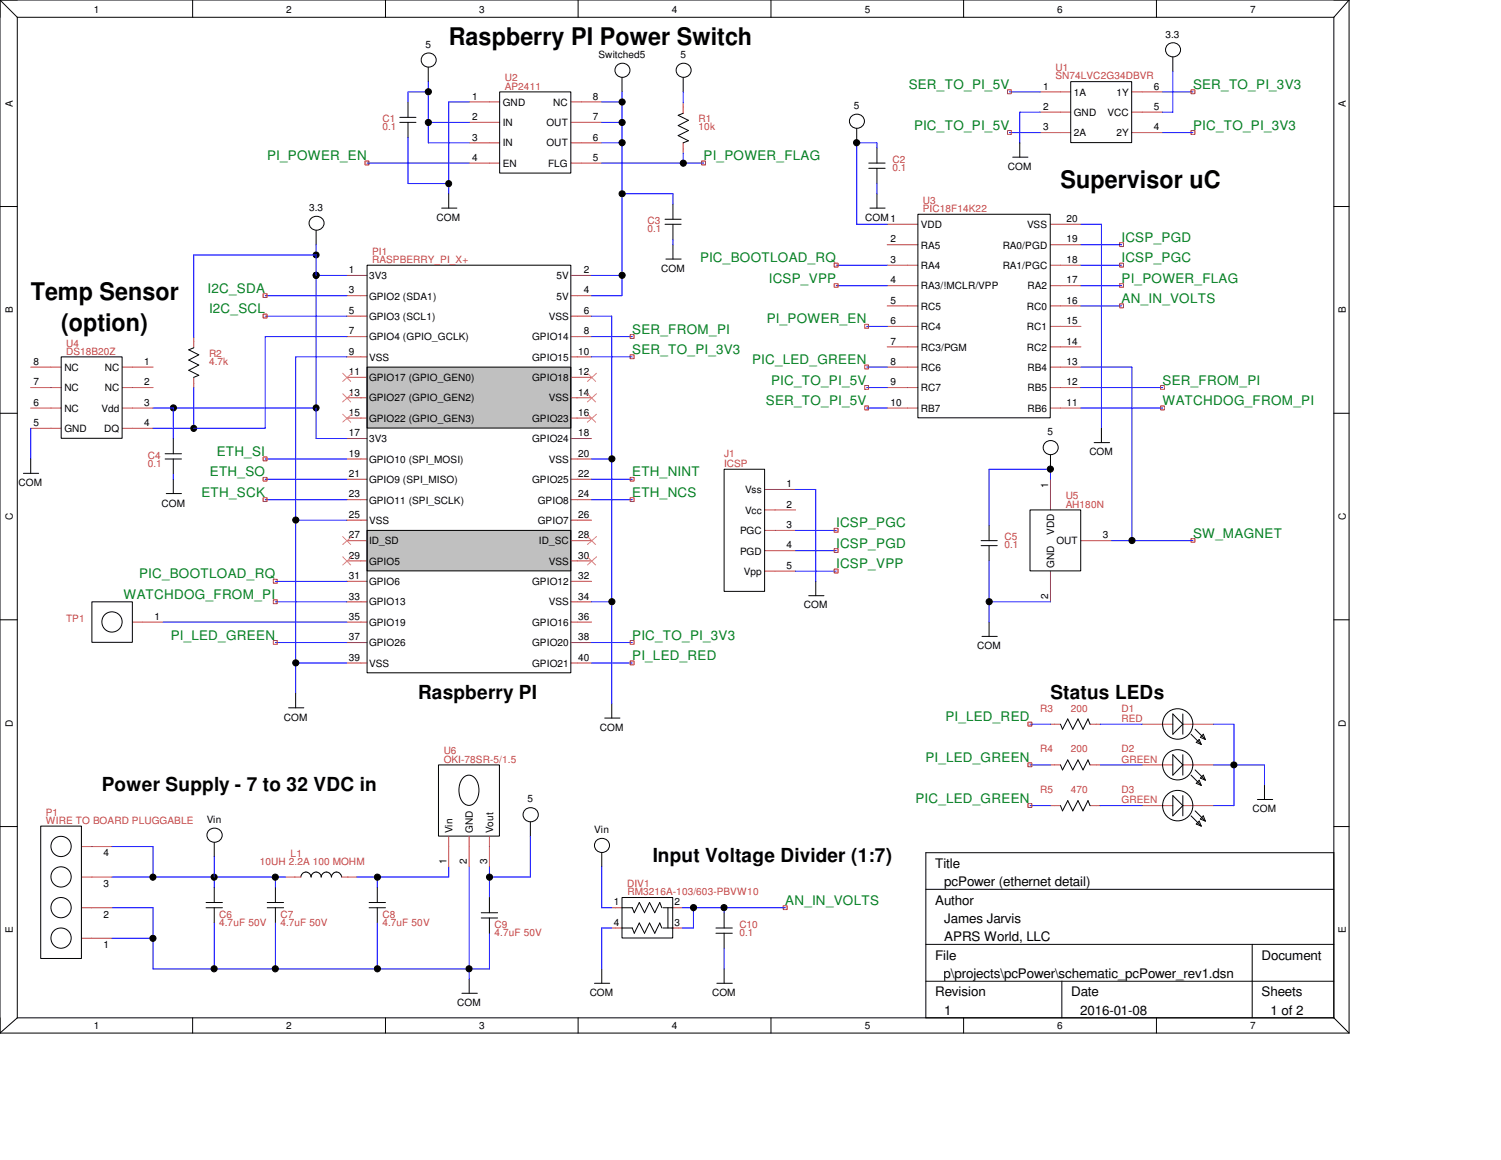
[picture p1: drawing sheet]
<svg xmlns="http://www.w3.org/2000/svg" width="279mm" height="216mm" viewBox="0 0 279 216" stroke-linecap="round" stroke-linejoin="round" font-family="sans-serif">
<g fill="none" stroke="#000" stroke-width=".19">
<path d="M7.6 153.8h7.6v24.6h-7.6zM39.9 156.8v2.7M98.7 153v2.7M112 158.7v2.6M38.4 169h3M38.4 168h3M39.9 165.1v2.9M39.9 169v2.8M49.7 169h3.1M49.7 168h3.1M51.3 165.1v2.9M51.3 169v2.8"/>
<path d="M56 163.2a.93 .93 0 0 1 .8-.9 .93 .93 0 0 1 1 .7l.1 .2a.93 .93 0 0 1 .9-.9 .93 .93 0 0 1 1 .9 .95 .95 0 0 1 .9-.9 .95 .95 0 0 1 1 .9 .95 .95 0 0 1 .9-.9 .95 .95 0 0 1 1 .9M68.7 169h3.1M68.7 168h3.1M70.2 165.1v2.9M70.2 169v2.8M89.6 170.9h3M89.6 169.9h3M91.1 167v2.9M91.1 170.9v2.8M133.3 172.7h3M133.3 173.7h3M134.8 169.9v2.8"/>
<path d="M134.8 173.7v2.8M86 184.9h2.9M87.3 182.2v2.7M110.7 183h2.8M112 180.3v2.7"/>
<circle cx="11.4" cy="157.5" r="1.89"/>
<circle cx="40" cy="155.5" r="1.37"/>
<circle cx="98.8" cy="151.7" r="1.37"/>
<circle cx="112.1" cy="157.4" r="1.36"/>
<circle cx="11.4" cy="168.9" r="1.89"/>
<circle cx="11.4" cy="163.2" r="1.89"/>
<circle cx="11.4" cy="174.6" r="1.89"/>
</g>
<g fill="none" stroke="#00f" stroke-width=".19">
<path d="M20.9 157.6h7.6v5.6M98.7 155.7v7.5h-7.6M20.9 163.2h32.3M20.9 169h7.6v11.3h62.6v-6.6M20.9 174.6h7.6M39.9 163.2v1.9M39.9 171.8v8.5M51.3 163.2v1.9M51.3 171.8v8.5M70.2 163.2v1.9M70.2 171.8v8.5M83.5 161.3v1.9h-17.1"/>
<path d="M87.3 161.3v20.9M91.1 161.3v5.7M112 161.3v7.7"/>
</g>
<path d="M15.2 157.6h5.7M15.2 163.2h5.7M15.2 174.6h5.7M15.2 169h5.7M53.2 163.2h2.8M63.6 163.2h2.8" fill="none" stroke="#c04040" stroke-width=".19"/>
<path d="M145.8 168.6h.7v.7h-.7z" fill="none" stroke="#f00" stroke-width=".19"/>
<path d="M68.3 98.7h38v7.6h-38z" fill-rule="evenodd" fill="#c0c0c0"/>
<path d="M68.3 98.7h38v7.6h-38z" fill="none" stroke="#000" stroke-width=".19"/>
<path d="M68.3 68.3h38v11.4h-38z" fill-rule="evenodd" fill="#c0c0c0"/>
<g fill="none" stroke="#000" stroke-width=".19">
<path d="M0 0h251.1M0 0v192.3M0 0l3.2 3.2M3.2 3.2h245.1M3.2 3.2v186.2M35.9 0v3.2M71.8 0v3.2M75.9 19v2.8M79.7 12.5v2.7M93 17.1h13.3v15.1h-13.3zM107.6 0v3.2M115.8 14.4v2.7"/>
<path d="M127.2 14.4v2.7M143.5 0v3.2M179.4 0v3.2M199.3 15.2h11.4v11.3h-11.4zM215.3 0v3.2M218.3 10.6v2.7M248.3 3.2v186.2M251.1 0v192.3M251.1 0l-2.8 3.2M0 38.4h3.2M74.4 22.8h3M74.4 21.8h3"/>
<path d="M75.9 22.8v2.8M82.2 38.7h2.8M83.5 36.1v2.6M125.3 38v2.8M127.2 21.1l-1 .4 1.9 .9-1.9 1 1.9 .9-1.9 .9 1.9 1-.9 .4M159.5 23.9v2.7M161.7 30.4h3.1M161.7 31.3h3.1M161.9 38.7h2.9M163.2 27.5v2.9M163.2 31.3v2.9M163.2 36.1v2.6"/>
<path d="M170.9 39.9h24.6v37.9h-24.6zM188.5 29.3h2.8M189.8 26.6v2.7M248.3 38.4h2.8M57.8 40.8a1.35 1.35 0 0 1 2-.2 1.35 1.35 0 0 1-.1 2 1.35 1.35 0 0 1-1.7-.1 1.35 1.35 0 0 1-.2-1.7zM58.8 42.9v2.7M68.3 49.4h38v75.8h-38zM123.8 41.7h3M123.8 40.8h3M124 48.2h2.8M125.3 41.7v2.9M125.3 45.6v2.6"/>
<path d="M0 76.9h3.2M11.4 66.4h11.3v15.2h-11.3zM36.1 64.7l-1 .4 1.9 .9-1.9 1 1.9 .9-1.9 1 1.9 .9-.9 .4M68.3 68.3h38v11.4h-38zM205 79.7v2.7M248.3 76.9h2.8M4.4 88.1h2.8M5.7 85.4v2.7M30.7 85.4h3.1M30.7 84.5h3.1M30.9 91.9h2.9M32.3 81.6v2.9"/>
<path d="M32.3 85.4v2.9M32.3 89.2v2.7M134.8 87.3h7.5v22.8h-7.5zM184.1 97.7v2.9M191.7 94.9h9.5v11.4h-9.5zM195.5 84.7v2.6M203.7 82.4h2.8M0 115.4h3.2M17.1 112h7.5v7.5h-7.5zM150.5 110.9h2.9M151.8 108.2v2.7M182.6 100.6h3"/>
<path d="M182.6 101.6h3M182.8 118.4h2.8M184.1 101.6v2.8M184.1 115.8v2.6M248.3 115.4h2.8M53.7 131.7h2.9M55 129.1v2.6M112.6 133.6h2.8M113.9 131v2.6M197.4 134.8l.4 .9 1-1.9 .9 1.9 1-1.9 .9 1.9 .9-1.9 .4 1M218.3 132.9l1.9 1.9-1.9 1.9zM220.2 132.9v3.8"/>
<path d="M221.7 136.7l1.9 1.9M222.5 135.7l1.9 1.9M222.7 138.2l.5-.6 .4 1zM224 136.7l.4 .9-1-.4zM0 153.8h3.2M81.6 142.4h11.4v13.2h-11.4zM86.1 144.9a1.5 1.5 0 0 1 2.6 .4 3.7 3.7 0 0 1-.6 4.3 1.49 1.49 0 0 1-2.3-.8 4 4 0 0 1 .3-3.9zM197.4 142.4l.4 .9 1-1.9 .9 1.9 1-1.9 .9 1.9 .9-1.9 .4 1M197.4 149.9l.4 1 1-1.9 .9 1.9 1-1.9 .9 1.9 .9-1.9 .4 .9M218.3 140.5l1.9 1.9-1.9 1.9zM218.3 148.1l1.9 1.8-1.9 1.9zM220.2 140.5v3.8"/>
<path d="M220.2 148.1v3.7M221.7 144.3l1.9 1.9M221.7 151.8l1.9 2M222.5 143.3l1.9 1.9M222.5 150.9l1.9 1.9M222.7 153.4l.5-.6 .4 1zM223.2 145.2l.4 1-.9-.4zM223.4 144.8l.6-.5 .4 .9zM224 151.8l.4 1-1-.4zM234.1 148.8h2.8M235.4 146.2v2.6M248.3 158.7h-76v30.7"/>
<path d="M248.3 153.8h2.8M115.8 167h9.4v7.6h-9.4zM115.8 169h1.9l.4 .9 .9-1.9 1 1.9 .9-1.9 1 1.9 .9-1.9 .4 1M115.8 172.7h1.9l.4 1 .9-1.9 1 1.9 .9-1.9 1 1.9 .9-1.9 .4 .9M123.4 169h1.9M123.4 172.7h1.9M124.3 169v3.7M172.3 165.5h76M172.3 175.8h76M233.1 175.8v13.6M0 192.3h251.1M3.2 189.4h245.1"/>
<path d="M3.2 189.4l-3.2 2.9M35.9 189.4v2.9M71.8 189.4v2.9M107.6 189.4v2.9M133.4 183h2.9M134.8 180.3v2.7M143.5 189.4v2.9M172.3 182.6h76M179.4 189.4v2.9M197.7 182.6v6.8M215.3 189.4v2.9M248.3 189.4l2.8 2.9"/>
<circle cx="79.7" cy="17.1" r=".57"/>
<circle cx="79.8" cy="11.2" r="1.36"/>
<circle cx="115.8" cy="19" r=".57"/>
<circle cx="115.9" cy="13.1" r="1.36"/>
<circle cx="127.3" cy="13.1" r="1.36"/>
<circle cx="218.4" cy="9.3" r="1.36"/>
<circle cx="79.7" cy="22.8" r=".57"/>
<circle cx="83.5" cy="34.2" r=".56"/>
<circle cx="115.8" cy="26.6" r=".57"/>
<circle cx="115.8" cy="22.8" r=".57"/>
<circle cx="115.8" cy="36.1" r=".56"/>
<circle cx="127.2" cy="30.4" r=".57"/>
<circle cx="159.4" cy="26.6" r=".57"/>
<circle cx="159.5" cy="22.6" r="1.36"/>
<circle cx="58.8" cy="51.2" r=".56"/>
<circle cx="58.8" cy="47.5" r=".56"/>
<circle cx="115.8" cy="51.2" r=".57"/>
<circle cx="32.3" cy="75.9" r=".57"/>
<circle cx="36.1" cy="79.7" r=".56"/>
<circle cx="58.8" cy="75.9" r=".56"/>
<circle cx="55.1" cy="96.8" r=".57"/>
<circle cx="113.9" cy="85.4" r=".57"/>
<circle cx="195.5" cy="87.3" r=".57"/>
<circle cx="195.6" cy="83.3" r="1.36"/>
<circle cx="20.8" cy="115.8" r="1.89"/>
<circle cx="113.9" cy="112" r=".57"/>
<circle cx="184.1" cy="112" r=".57"/>
<circle cx="210.7" cy="100.6" r=".57"/>
<circle cx="55.1" cy="123.4" r=".57"/>
<circle cx="219.2" cy="134.7" r="2.83"/>
<circle cx="219.2" cy="149.9" r="2.83"/>
<circle cx="219.2" cy="142.3" r="2.82"/>
<circle cx="229.7" cy="142.4" r=".56"/>
<circle cx="28.5" cy="174.6" r=".57"/>
<circle cx="28.5" cy="163.3" r=".57"/>
<circle cx="39.9" cy="163.3" r=".57"/>
<circle cx="51.2" cy="163.3" r=".57"/>
<circle cx="70.3" cy="163.3" r=".57"/>
<circle cx="91.1" cy="163.3" r=".57"/>
<circle cx="129.1" cy="168.9" r=".57"/>
<circle cx="134.8" cy="168.9" r=".57"/>
<circle cx="39.9" cy="180.3" r=".57"/>
<circle cx="51.2" cy="180.3" r=".57"/>
<circle cx="70.3" cy="180.3" r=".57"/>
<circle cx="87.3" cy="180.3" r=".57"/>
</g>
<g fill="none" stroke="#c04040" stroke-width=".19">
<path d="M87.3 19h5.7M106.3 19h5.7M127.2 19.2v1.9M193.6 17.1h5.7M210.7 17.1h5.7M87.3 22.8h5.7M87.3 26.6h5.7M87.3 30.4h5.7M106.3 22.8h5.7M106.3 26.6h5.7M106.3 30.4h5.7M127.2 26.6v1.9"/>
<path d="M193.6 20.9h5.7M193.6 24.7h5.7M210.7 20.9h5.7M210.7 24.7h5.7M64.6 51.3h3.7M64.6 55h3.7M64.6 58.8h3.7M106.3 51.3h3.8M106.3 55h3.8M106.3 58.8h3.8M165.1 41.7h5.8M165.1 45.6h5.8"/>
<path d="M165.1 49.4h5.8M165.1 53.2h5.8M165.1 56.9h5.8M195.5 41.7h5.7M195.5 45.6h5.7M195.5 49.4h5.7M195.5 53.2h5.7M195.5 56.9h5.7M5.7 68.3h5.7M5.7 72.1h5.7M5.7 75.9h5.7M5.7 79.7h5.7"/>
<path d="M22.8 68.3h5.7M22.8 72.1h5.7M22.8 75.9h5.7M22.8 79.7h5.7M36.1 62.8v1.9M36.1 70.2v1.9M64.6 62.7h3.7M64.6 66.4h3.7M64.6 70.2h3.7M64.6 74h3.7M64.6 77.8h3.7M106.3 62.7h3.8"/>
<path d="M106.3 66.4h3.8M106.3 70.2h3.8M106.3 74h3.8M106.3 77.8h3.8M165.1 60.7h5.8M165.1 64.6h5.8M165.1 68.3h5.8M165.1 72.1h5.8M165.1 75.9h5.8M195.5 60.7h5.7M195.5 64.6h5.7M195.5 68.3h5.7"/>
<path d="M195.5 72.1h5.7M195.5 75.9h5.7M64.6 81.6h3.7M64.6 85.4h3.7M64.6 89.2h3.7M64.6 93h3.7M64.6 96.8h3.7M106.3 81.6h3.8M106.3 85.4h3.8M106.3 89.2h3.8M106.3 93h3.8M106.3 96.8h3.8"/>
<path d="M142.4 91.1h5.7M142.4 94.9h5.7M142.4 98.7h5.7M195.5 89.2v5.7M24.7 115.8h5.7M64.6 100.6h3.7M64.6 104.4h3.7M64.6 108.2h3.7M64.6 112h3.7M64.6 115.8h3.7M64.6 119.6h3.7M106.3 100.6h3.8"/>
<path d="M106.3 104.4h3.8M106.3 108.2h3.8M106.3 112h3.8M106.3 115.8h3.8M106.3 119.6h3.8M142.4 102.5h5.7M142.4 106.3h5.7M195.5 106.3v5.7M201.2 100.6h5.7M64.6 123.4h3.7M106.3 123.4h3.8M195.5 134.8h1.9"/>
<path d="M202.9 134.8h1.9M212.6 134.8h5.7M220.2 134.8h5.7M83.5 155.7v5.6M87.3 155.7v5.6M91.1 155.7v5.6M195.5 142.4h1.9M195.5 149.9h1.9M202.9 142.4h1.9M202.9 149.9h1.9M212.6 142.4h5.7M212.6 149.9h5.7"/>
<path d="M220.2 142.4h5.7M220.2 149.9h5.7M113.9 169h1.9M113.9 172.7h1.9M125.1 169h1.9M125.1 172.7h1.9"/>
</g>
<g fill="none" stroke="#ff7f7f" stroke-width=".19">
<path d="M63.8 69.5l1.5 1.5M63.8 73.3l1.5 1.5M63.8 77.1l1.5 1.5M65.5 69.5l-1.7 1.5M65.5 73.3l-1.7 1.5M65.5 77.1l-1.7 1.5M109.3 69.5l1.6 1.5M109.3 73.3l1.6 1.5M109.3 77.1l1.6 1.5M111 69.5l-1.7 1.5M111 73.3l-1.7 1.5M111 77.1l-1.7 1.5"/>
<path d="M63.8 99.9l1.5 1.4M65.5 99.9l-1.7 1.4M109.3 99.9l1.6 1.4M111 99.9l-1.7 1.4M63.8 103.6l1.5 1.6M65.5 103.6l-1.7 1.6M109.3 103.6l1.6 1.6M111 103.6l-1.7 1.6"/>
</g>
<g fill="none" stroke="#00f" stroke-width=".19">
<path d="M79.7 15.2v11.4h7.6M79.7 17.1h-3.8v1.9M87.3 19h-3.8v17.1M112 19h3.8M115.8 17.1v37.9h-5.7M127.2 17.1v2.1M187.9 17.1h5.7M216.4 17.1h5.7M218.3 13.3v7.6h-1.9M68.3 30.4h19M75.9 25.6v8.6h7.6M79.7 22.8h7.6"/>
<path d="M112 22.8h3.8M112 26.6h3.8M112 30.4h19M115.8 36.1h9.5v1.9M127.2 28.5v1.9M163.2 27.5v-.9h-3.7v15.1h5.6M163.2 34.2v1.9M187.9 24.7h5.7M193.6 20.9h-3.8v5.7M216.4 24.7h5.7M49.4 58.8h15.2M49.4 55h15.2"/>
<path d="M58.8 45.6v36h5.8M58.8 51.3h5.8M58.8 47.5h-22.7v15.3M110.1 58.8h3.8v72.2M110.1 51.3h5.7M125.3 44.6v1M155.7 49.4h9.4M155.7 53.2h9.4M201.2 41.7h3.8v38M201.2 49.4h7.6M201.2 53.2h7.6M201.2 45.6h7.6"/>
<path d="M201.2 56.9h7.6M5.7 79.7v5.7M28.5 75.9h30.3M32.3 75.9v5.7M36.1 72.1v7.6M64.6 66.4h-9.6v62.7M64.6 62.7h-15.2v17h-20.9M110.1 66.4h7.6M110.1 62.7h7.6M161.3 72.1h3.8M161.3 68.3h3.8M161.3 75.9h3.8"/>
<path d="M161.3 60.7h3.8M201.2 72.1h15.2M201.2 68.3h9.5v32.3M201.2 75.9h15.2M32.3 88.3v.9M49.4 85.4h15.2M49.4 89.2h15.2M49.4 93h15.2M55 96.8h9.6M110.1 85.4h3.8M110.1 89.2h7.6M110.1 93h7.6"/>
<path d="M148.1 91.1h3.7v17.1M148.1 98.7h7.6M195.5 89.2v-1.9h-11.4v10.4M30.4 115.8h34.2M51.3 112h13.3M51.3 119.6h13.3M51.3 108.2h13.3M110.1 112h3.8M110.1 119.6h7.6M148.1 106.3h7.6M148.1 102.5h7.6M184.1 112h11.4"/>
<path d="M184.1 104.4v11.4M206.9 100.6h15.2M55 123.4h9.6M110.1 123.4h7.6M191.7 134.8h3.8M204.8 134.8h7.8M225.9 134.8h3.8v15.1h-3.8M39.9 159.5v3.7M191.7 149.9h3.8M191.7 142.4h3.8M204.8 149.9h7.8M204.8 142.4h7.8"/>
<path d="M225.9 142.4h9.5v3.8M112 169h1.9M113.9 172.7h-1.9v7.6M127 169h19.2M129.1 169v3.7h-2.1M134.8 169v.9M134.8 176.5v3.8"/>
</g>
<g fill="none" stroke="#f00" stroke-width=".19">
<path d="M187.5 16.7h.8v.7h-.8zM221.7 16.7h.7v.7h-.7zM67.9 30h.8v.7h-.8zM130.6 30h.7v.7h-.7zM187.5 24.3h.8v.7h-.8zM221.7 24.3h.7v.7h-.7zM49 54.7h.7v.7h-.7zM49 58.5h.7v.7h-.7zM155.3 52.8h.7v.7h-.7zM155.3 49h.7v.7h-.7zM208.4 45.2h.7v.7h-.7zM208.4 49h.7v.7h-.7z"/>
<path d="M208.4 52.8h.7v.7h-.7zM208.4 56.6h.7v.7h-.7zM117.3 62.3h.7v.7h-.7zM117.3 66h.7v.8h-.7zM161 60.4h.7v.7h-.7zM161 67.9h.7v.8h-.7zM161 71.8h.7v.7h-.7zM161 75.6h.7v.7h-.7zM216 71.8h.7v.7h-.7zM216 75.6h.7v.7h-.7zM49 85h.7v.8h-.7zM49 88.9h.7v.6h-.7z"/>
<path d="M49 92.6h.7v.7h-.7zM117.3 92.6h.7v.7h-.7zM117.3 88.9h.7v.6h-.7zM155.3 98.3h.7v.8h-.7zM50.9 111.6h.7v.8h-.7zM50.9 119.2h.7v.7h-.7zM50.9 107.8h.7v.7h-.7zM117.3 119.2h.7v.7h-.7zM155.3 102.1h.7v.7h-.7zM155.3 105.9h.7v.7h-.7zM221.7 100.2h.7v.7h-.7zM117.3 123h.7v.7h-.7z"/>
<path d="M191.3 134.4h.8v.7h-.8zM191.3 142h.8v.7h-.8zM191.3 149.6h.8v.7h-.8z"/>
</g>
<g fill="#000">
<circle cx="79.7" cy="17.1" r=".57"/>
<circle cx="115.8" cy="19" r=".57"/>
<circle cx="79.7" cy="22.8" r=".57"/>
<circle cx="83.5" cy="34.2" r=".56"/>
<circle cx="115.8" cy="26.6" r=".57"/>
<circle cx="115.8" cy="22.8" r=".57"/>
<circle cx="115.8" cy="36.1" r=".56"/>
<circle cx="127.2" cy="30.4" r=".57"/>
<circle cx="159.4" cy="26.6" r=".57"/>
<circle cx="58.8" cy="51.2" r=".56"/>
<circle cx="58.8" cy="47.5" r=".56"/>
<circle cx="115.8" cy="51.2" r=".57"/>
<circle cx="32.3" cy="75.9" r=".57"/>
<circle cx="36.1" cy="79.7" r=".56"/>
<circle cx="58.8" cy="75.9" r=".56"/>
<circle cx="55.1" cy="96.8" r=".57"/>
<circle cx="113.9" cy="85.4" r=".57"/>
<circle cx="195.5" cy="87.3" r=".57"/>
<circle cx="113.9" cy="112" r=".57"/>
<circle cx="184.1" cy="112" r=".57"/>
<circle cx="210.7" cy="100.6" r=".57"/>
<circle cx="55.1" cy="123.4" r=".57"/>
<circle cx="229.7" cy="142.4" r=".56"/>
<circle cx="28.5" cy="174.6" r=".57"/>
<circle cx="28.5" cy="163.3" r=".57"/>
<circle cx="39.9" cy="163.3" r=".57"/>
<circle cx="51.2" cy="163.3" r=".57"/>
<circle cx="70.3" cy="163.3" r=".57"/>
<circle cx="91.1" cy="163.3" r=".57"/>
<circle cx="129.1" cy="168.9" r=".57"/>
<circle cx="134.8" cy="168.9" r=".57"/>
<circle cx="39.9" cy="180.3" r=".57"/>
<circle cx="51.2" cy="180.3" r=".57"/>
<circle cx="70.3" cy="180.3" r=".57"/>
<circle cx="87.3" cy="180.3" r=".57"/>
</g>
<g font-size="4.5">
<text x="83.5" y="8.5">Raspberry PI Power Switch</text>
<text x="197.4" y="35.1">Supervisor uC</text>
<text x="5.7" y="55.9">Temp Sensor</text>
<text x="11.4" y="61.6">(option)</text>
</g>
<g font-size="3.6">
<text x="77.8" y="130.2">Raspberry PI</text>
<text x="195.5" y="130.2">Status LEDs</text>
<text x="19" y="147.3">Power Supply - 7 to 32 VDC in</text>
<text x="121.5" y="160.5">Input Voltage Divider (1:7)</text>
</g>
<g font-size="2.5" fill="#008020">
<text x="169.2" y="16.6">SER_TO_PI_5V</text>
<text x="222.1" y="16.6">SER_TO_PI_3V3</text>
<text x="49.7" y="29.8">PI_POWER_EN</text>
<text x="131" y="29.8">PI_POWER_FLAG</text>
<text x="170.1" y="24.1">PIC_TO_PI_5V</text>
<text x="222.1" y="24.1">PIC_TO_PI_3V3</text>
<text x="208.8" y="45">ICSP_PGD</text>
<text x="130.3" y="48.8">PIC_BOOTLOAD_RQ</text>
<text x="143.1" y="52.6">ICSP_VPP</text>
<text x="208.8" y="48.8">ICSP_PGC</text>
<text x="208.8" y="52.6">PI_POWER_FLAG</text>
<text x="38.7" y="54.5">I2C_SDA</text>
<text x="38.9" y="58.3">I2C_SCL</text>
<text x="208.8" y="56.4">AN_IN_VOLTS</text>
<text x="117.7" y="62.1">SER_FROM_PI</text>
<text x="117.7" y="65.9">SER_TO_PI_3V3</text>
<text x="142.7" y="60.2">PI_POWER_EN</text>
<text x="140" y="67.8">PIC_LED_GREEN</text>
<text x="143.6" y="71.6">PIC_TO_PI_5V</text>
<text x="216.4" y="71.6">SER_FROM_PI</text>
<text x="142.6" y="75.4">SER_TO_PI_5V</text>
<text x="216.4" y="75.4">WATCHDOG_FROM_PI</text>
<text x="39.1" y="88.6">ETH_SO</text>
<text x="40.3" y="84.9">ETH_SI</text>
<text x="117.7" y="88.6">ETH_NINT</text>
<text x="37.5" y="92.5">ETH_SCK</text>
<text x="117.7" y="92.5">ETH_NCS</text>
<text x="155.7" y="101.9">ICSP_PGD</text>
<text x="155.7" y="98.2">ICSP_PGC</text>
<text x="222.1" y="100.1">SW_MAGNET</text>
<text x="25.9" y="107.7">PIC_BOOTLOAD_RQ</text>
<text x="155.7" y="105.7">ICSP_VPP</text>
<text x="23" y="111.5">WATCHDOG_FROM_PI</text>
<text x="31.8" y="119">PI_LED_GREEN</text>
<text x="117.7" y="119">PIC_TO_PI_3V3</text>
<text x="117.7" y="122.9">PI_LED_RED</text>
<text x="176" y="134.2">PI_LED_RED</text>
<text x="172.3" y="141.8">PI_LED_GREEN</text>
<text x="170.4" y="149.4">PIC_LED_GREEN</text>
<text x="146.2" y="168.4">AN_IN_VOLTS</text>
</g>
<g font-size="2.5">
<text x="174.1" y="161.5">Title</text>
<text x="175.8" y="165">pcPower (ethernet detail)</text>
<text x="174.1" y="168.4">Author</text>
<text x="175.8" y="171.8">James Jarvis</text>
<text x="174.1" y="178.6">File</text>
<text x="175.8" y="175.2">APRS World, LLC</text>
<text x="234.8" y="178.6">Document</text>
<text x="142.8" y="182.1">C:\Users\James Jarvis\Desktop\projects\pcPower\schematic_pcPower_rev1.dsn</text>
<text x="174.1" y="185.5">Revision</text>
<text x="199.4" y="185.5">Date</text>
<text x="234.8" y="185.5">Sheets</text>
<text x="175.8" y="188.9">1</text>
<text x="201.1" y="188.9">2016-01-08</text>
<text x="236.5" y="188.9">1 of 2</text>
</g>
<g font-size="1.9">
<text x="17.4" y="2.4">1</text>
<text x="53.3" y="2.4">2</text>
<text x="89.2" y="2.4">3</text>
<text x="125.1" y="2.4">4</text>
<text x="161" y="2.4">5</text>
<text x="196.8" y="2.4">6</text>
<text x="232.7" y="2.4">7</text>
<text x="79.2" y="8.9">5</text>
<text x="111.4" y="10.8">Switched5</text>
<text x="126.7" y="10.8">5</text>
<text x="217" y="7">3.3</text>
<text x="194.2" y="16.7">1</text>
<text x="199.9" y="17.8">1A</text>
<text x="207.8" y="17.8">1Y</text>
<text x="214.8" y="16.7">6</text>
<text x="2.4" y="19.9" transform="rotate(-90 2.4 19.9)">A</text>
<text x="87.9" y="18.5">1</text>
<text x="87.9" y="22.4">2</text>
<text x="93.6" y="19.7">GND</text>
<text x="93.6" y="23.5">IN</text>
<text x="101.7" y="23.5">OUT</text>
<text x="103" y="19.7">NC</text>
<text x="110.4" y="22.4">7</text>
<text x="110.4" y="18.5">8</text>
<text x="158.9" y="20.3">5</text>
<text x="194.2" y="20.4">2</text>
<text x="199.9" y="21.6">GND</text>
<text x="206.2" y="21.6">VCC</text>
<text x="214.8" y="20.4">5</text>
<text x="250.5" y="19.9" transform="rotate(-90 250.5 19.9)">A</text>
<text x="87.9" y="26.2">3</text>
<text x="87.9" y="29.9">4</text>
<text x="93.6" y="27.3">IN</text>
<text x="101.7" y="27.3">OUT</text>
<text x="110.4" y="29.9">5</text>
<text x="110.4" y="26.2">6</text>
<text x="194.2" y="24.3">3</text>
<text x="199.9" y="25.4">2A</text>
<text x="207.8" y="25.4">2Y</text>
<text x="214.8" y="24.3">4</text>
<text x="93.6" y="31.1">EN</text>
<text x="102" y="31.1">FLG</text>
<text x="187.6" y="31.6">COM</text>
<text x="57.5" y="39.2">3.3</text>
<text x="81.3" y="41.1">COM</text>
<text x="161" y="41.1">COM1</text>
<text x="198.5" y="41.3">20</text>
<text x="165.7" y="45.1">2</text>
<text x="171.4" y="42.5">VDD</text>
<text x="171.4" y="46.3">RA5</text>
<text x="186.6" y="46.3">RA0/PGD</text>
<text x="191.2" y="42.5">VSS</text>
<text x="198.5" y="45.1">19</text>
<text x="64.9" y="50.8">1</text>
<text x="68.7" y="51.9">3V3</text>
<text x="103.6" y="51.9">5V</text>
<text x="108.7" y="50.8">2</text>
<text x="123.1" y="50.6">COM</text>
<text x="165.7" y="48.9">3</text>
<text x="165.7" y="52.7">4</text>
<text x="171.4" y="50">RA4</text>
<text x="171.4" y="53.8">RA3/!MCLR/VPP</text>
<text x="186.6" y="50">RA1/PGC</text>
<text x="191.3" y="53.8">RA2</text>
<text x="198.5" y="52.7">17</text>
<text x="198.5" y="48.9">18</text>
<text x="2.4" y="58.3" transform="rotate(-90 2.4 58.3)">B</text>
<text x="64.9" y="54.6">3</text>
<text x="64.9" y="58.4">5</text>
<text x="68.7" y="55.8">GPIO2 (SDA1)</text>
<text x="68.7" y="59.5">GPIO3 (SCL1)</text>
<text x="102.2" y="59.5">VSS</text>
<text x="103.6" y="55.8">5V</text>
<text x="108.7" y="58.4">6</text>
<text x="108.7" y="54.6">4</text>
<text x="165.7" y="56.5">5</text>
<text x="171.4" y="57.7">RC5</text>
<text x="191.1" y="57.7">RC0</text>
<text x="198.5" y="56.5">16</text>
<text x="250.5" y="58.3" transform="rotate(-90 250.5 58.3)">B</text>
<text x="64.9" y="62.2">7</text>
<text x="64.9" y="66">9</text>
<text x="68.7" y="63.3">GPIO4 (GPIO_GCLK)</text>
<text x="99.1" y="63.3">GPIO14</text>
<text x="107.6" y="66">10</text>
<text x="108.7" y="62.2">8</text>
<text x="165.7" y="60.3">6</text>
<text x="165.7" y="64.1">7</text>
<text x="171.4" y="61.4">RC4</text>
<text x="171.4" y="65.2">RC3/PGM</text>
<text x="191.1" y="65.2">RC2</text>
<text x="191.1" y="61.4">RC1</text>
<text x="198.5" y="64.1">14</text>
<text x="198.5" y="60.3">15</text>
<text x="6.3" y="71.7">7</text>
<text x="6.3" y="67.9">8</text>
<text x="12" y="69">NC</text>
<text x="19.5" y="69">NC</text>
<text x="26.8" y="67.9">1</text>
<text x="26.8" y="71.7">2</text>
<text x="64.9" y="69.8">11</text>
<text x="68.7" y="67.1">VSS</text>
<text x="68.7" y="71">GPIO17 (GPIO_GEN0)</text>
<text x="99.1" y="67.1">GPIO15</text>
<text x="99.1" y="71">GPIO18</text>
<text x="107.6" y="69.8">12</text>
<text x="165.7" y="67.9">8</text>
<text x="165.7" y="71.7">9</text>
<text x="171.4" y="69">RC6</text>
<text x="191.3" y="69">RB4</text>
<text x="198.5" y="71.7">12</text>
<text x="198.5" y="67.9">13</text>
<text x="6.3" y="75.5">6</text>
<text x="12" y="76.6">NC</text>
<text x="12" y="72.8">NC</text>
<text x="18.9" y="76.6">Vdd</text>
<text x="19.5" y="72.8">NC</text>
<text x="26.8" y="75.5">3</text>
<text x="64.9" y="73.6">13</text>
<text x="64.9" y="77.4">15</text>
<text x="68.7" y="74.7">GPIO27 (GPIO_GEN2)</text>
<text x="102.2" y="74.7">VSS</text>
<text x="107.6" y="77.4">16</text>
<text x="107.6" y="73.6">14</text>
<text x="165.7" y="75.5">10</text>
<text x="171.4" y="72.8">RC7</text>
<text x="171.4" y="76.6">RB7</text>
<text x="191.3" y="76.6">RB6</text>
<text x="191.3" y="72.8">RB5</text>
<text x="198.5" y="75.5">11</text>
<text x="6.3" y="79.3">5</text>
<text x="12" y="80.4">GND</text>
<text x="19.4" y="80.4">DQ</text>
<text x="26.8" y="79.3">4</text>
<text x="64.9" y="81.2">17</text>
<text x="68.7" y="78.5">GPIO22 (GPIO_GEN3)</text>
<text x="68.7" y="82.3">3V3</text>
<text x="99.1" y="78.5">GPIO23</text>
<text x="99.1" y="82.3">GPIO24</text>
<text x="107.6" y="81.2">18</text>
<text x="195" y="81">5</text>
<text x="64.9" y="85">19</text>
<text x="64.9" y="88.8">21</text>
<text x="68.7" y="86.1">GPIO10 (SPI_MOSI)</text>
<text x="68.7" y="89.9">GPIO9 (SPI_MISO)</text>
<text x="99.1" y="89.9">GPIO25</text>
<text x="102.2" y="86.1">VSS</text>
<text x="107.6" y="88.8">22</text>
<text x="107.6" y="85">20</text>
<text x="202.8" y="84.8">COM</text>
<text x="3.5" y="90.5">COM</text>
<text x="30.1" y="94.3">COM</text>
<text x="64.9" y="92.6">23</text>
<text x="68.7" y="93.7">GPIO11 (SPI_SCLK)</text>
<text x="100.1" y="93.7">GPIO8</text>
<text x="107.6" y="92.6">24</text>
<text x="138.7" y="91.8">Vss</text>
<text x="138.7" y="95.6">Vcc</text>
<text x="146.4" y="90.7">1</text>
<text x="146.4" y="94.5">2</text>
<text x="195.1" y="90.8" transform="rotate(-90 195.1 90.8)">1</text>
<text x="2.4" y="96.8" transform="rotate(-90 2.4 96.8)">C</text>
<text x="64.9" y="96.4">25</text>
<text x="64.9" y="100.2">27</text>
<text x="68.7" y="97.5">VSS</text>
<text x="68.7" y="101.3">ID_SD</text>
<text x="100.1" y="97.5">GPIO7</text>
<text x="100.3" y="101.3">ID_SC</text>
<text x="107.6" y="96.4">26</text>
<text x="107.6" y="100.2">28</text>
<text x="137.8" y="99.4">PGC</text>
<text x="146.4" y="98.3">3</text>
<text x="196.2" y="99.5" transform="rotate(-90 196.2 99.5)">VDD</text>
<text x="196.6" y="101.3">OUT</text>
<text x="205.3" y="100.2">3</text>
<text x="250.5" y="96.8" transform="rotate(-90 250.5 96.8)">C</text>
<text x="64.9" y="104">29</text>
<text x="64.9" y="107.8">31</text>
<text x="68.7" y="105.1">GPIO5</text>
<text x="102.2" y="105.1">VSS</text>
<text x="107.6" y="107.8">32</text>
<text x="107.6" y="104">30</text>
<text x="137.8" y="103.2">PGD</text>
<text x="138.5" y="107">Vpp</text>
<text x="146.4" y="105.9">5</text>
<text x="146.4" y="102.1">4</text>
<text x="196.2" y="105.7" transform="rotate(-90 196.2 105.7)">GND</text>
<text x="64.9" y="111.6">33</text>
<text x="68.7" y="108.9">GPIO6</text>
<text x="68.7" y="112.7">GPIO13</text>
<text x="99.1" y="108.9">GPIO12</text>
<text x="102.2" y="112.7">VSS</text>
<text x="107.6" y="111.6">34</text>
<text x="149.6" y="113.2">COM</text>
<text x="195.1" y="111.4" transform="rotate(-90 195.1 111.4)">2</text>
<text x="28.7" y="115.4">1</text>
<text x="64.9" y="115.4">35</text>
<text x="64.9" y="119.2">37</text>
<text x="68.7" y="116.5">GPIO19</text>
<text x="99.1" y="116.5">GPIO16</text>
<text x="107.6" y="115.4">36</text>
<text x="107.6" y="119.2">38</text>
<text x="64.9" y="123">39</text>
<text x="68.7" y="120.3">GPIO26</text>
<text x="68.7" y="124.1">VSS</text>
<text x="99.1" y="120.3">GPIO20</text>
<text x="99.1" y="124.1">GPIO21</text>
<text x="107.6" y="123">40</text>
<text x="181.9" y="120.8">COM</text>
<text x="2.4" y="135.3" transform="rotate(-90 2.4 135.3)">D</text>
<text x="52.8" y="134.1">COM</text>
<text x="111.7" y="136">COM</text>
<text x="250.5" y="135.3" transform="rotate(-90 250.5 135.3)">D</text>
<text x="98.2" y="149.4">5</text>
<text x="38.5" y="153.2">Vin</text>
<text x="84.2" y="155.1" transform="rotate(-90 84.2 155.1)">Vin</text>
<text x="88" y="155.1" transform="rotate(-90 88 155.1)">GND</text>
<text x="91.8" y="155.1" transform="rotate(-90 91.8 155.1)">Vout</text>
<text x="110.6" y="155">Vin</text>
<text x="233.2" y="151.2">COM</text>
<text x="19.3" y="159.4">4</text>
<text x="83.1" y="160.8" transform="rotate(-90 83.1 160.8)">1</text>
<text x="86.9" y="160.8" transform="rotate(-90 86.9 160.8)">2</text>
<text x="90.7" y="160.8" transform="rotate(-90 90.7 160.8)">3</text>
<text x="19.3" y="165.1">3</text>
<text x="2.4" y="173.7" transform="rotate(-90 2.4 173.7)">E</text>
<text x="19.3" y="170.8">2</text>
<text x="114.3" y="168.5">1</text>
<text x="114.3" y="172.3">4</text>
<text x="125.6" y="168.5">2</text>
<text x="125.6" y="172.3">3</text>
<text x="250.5" y="173.7" transform="rotate(-90 250.5 173.7)">E</text>
<text x="19.3" y="176.4">1</text>
<text x="109.8" y="185.4">COM</text>
<text x="132.5" y="185.4">COM</text>
<text x="17.4" y="191.5">1</text>
<text x="53.3" y="191.5">2</text>
<text x="85.1" y="187.3">COM</text>
<text x="89.2" y="191.5">3</text>
<text x="125.1" y="191.5">4</text>
<text x="161" y="191.5">5</text>
<text x="196.8" y="191.5">6</text>
<text x="232.7" y="191.5">7</text>
</g>
<g font-size="1.9" fill="#c04040">
<text x="94" y="15.2">U2</text>
<text x="94" y="16.7">AP2411</text>
<text x="196.5" y="13.3">U1</text>
<text x="196.5" y="14.8">SN74LVC2G34DBVR</text>
<text x="71.2" y="22.7">C1</text>
<text x="130" y="22.7">R1</text>
<text x="71.2" y="24.3">0.1</text>
<text x="130" y="24.3">10k</text>
<text x="166.1" y="30.3">C2</text>
<text x="166.1" y="31.8">0.1</text>
<text x="120.5" y="41.7">C3</text>
<text x="171.8" y="37.9">U3</text>
<text x="171.8" y="39.5">PIC18F14K22</text>
<text x="69.3" y="47.4">PI1</text>
<text x="120.5" y="43.2">0.1</text>
<text x="69.3" y="48.9">RASPBERRY_PI_X+</text>
<text x="12.3" y="64.5">U4</text>
<text x="12.3" y="66">DS18B20Z</text>
<text x="38.9" y="66.4">R2</text>
<text x="38.9" y="67.9">4.7k</text>
<text x="27.5" y="85.4">C4</text>
<text x="27.5" y="86.9">0.1</text>
<text x="134.8" y="85">J1</text>
<text x="134.8" y="86.9">ICSP</text>
<text x="198.4" y="93">U5</text>
<text x="198.4" y="94.5">AH180N</text>
<text x="187" y="100.5">C5</text>
<text x="187" y="102.1">0.1</text>
<text x="12.3" y="115.7">TP1</text>
<text x="193.6" y="132.5">R3</text>
<text x="199.3" y="132.5">200</text>
<text x="208.8" y="132.5">D1</text>
<text x="208.8" y="134.4">RED</text>
<text x="82.6" y="140.4">U6</text>
<text x="82.6" y="141.9">OKI-78SR-5/1.5</text>
<text x="193.6" y="140">R4</text>
<text x="199.3" y="140">200</text>
<text x="208.8" y="140">D2</text>
<text x="208.8" y="141.9">GREEN</text>
<text x="193.6" y="147.7">R5</text>
<text x="199.3" y="147.7">470</text>
<text x="208.8" y="147.7">D3</text>
<text x="208.8" y="149.5">GREEN</text>
<text x="8.6" y="151.8">P1</text>
<text x="8.6" y="153.3">WIRE TO BOARD PLUGGABLE</text>
<text x="48.4" y="160.9">10UH 2.2A 100 MOHM</text>
<text x="54.1" y="159.4">L1</text>
<text x="116.8" y="165.1">DIV1</text>
<text x="116.8" y="166.6">RM3216A-103/603-PBVW10</text>
<text x="40.8" y="170.8">C6</text>
<text x="40.8" y="172.3">4.7uF 50V</text>
<text x="52.2" y="170.8">C7</text>
<text x="52.2" y="172.3">4.7uF 50V</text>
<text x="71.2" y="170.8">C8</text>
<text x="71.2" y="172.3">4.7uF 50V</text>
<text x="92.1" y="172.7">C9</text>
<text x="137.6" y="172.7">C10</text>
<text x="92.1" y="174.2">4.7uF 50V</text>
<text x="137.6" y="174.2">0.1</text>
</g>
</svg>
